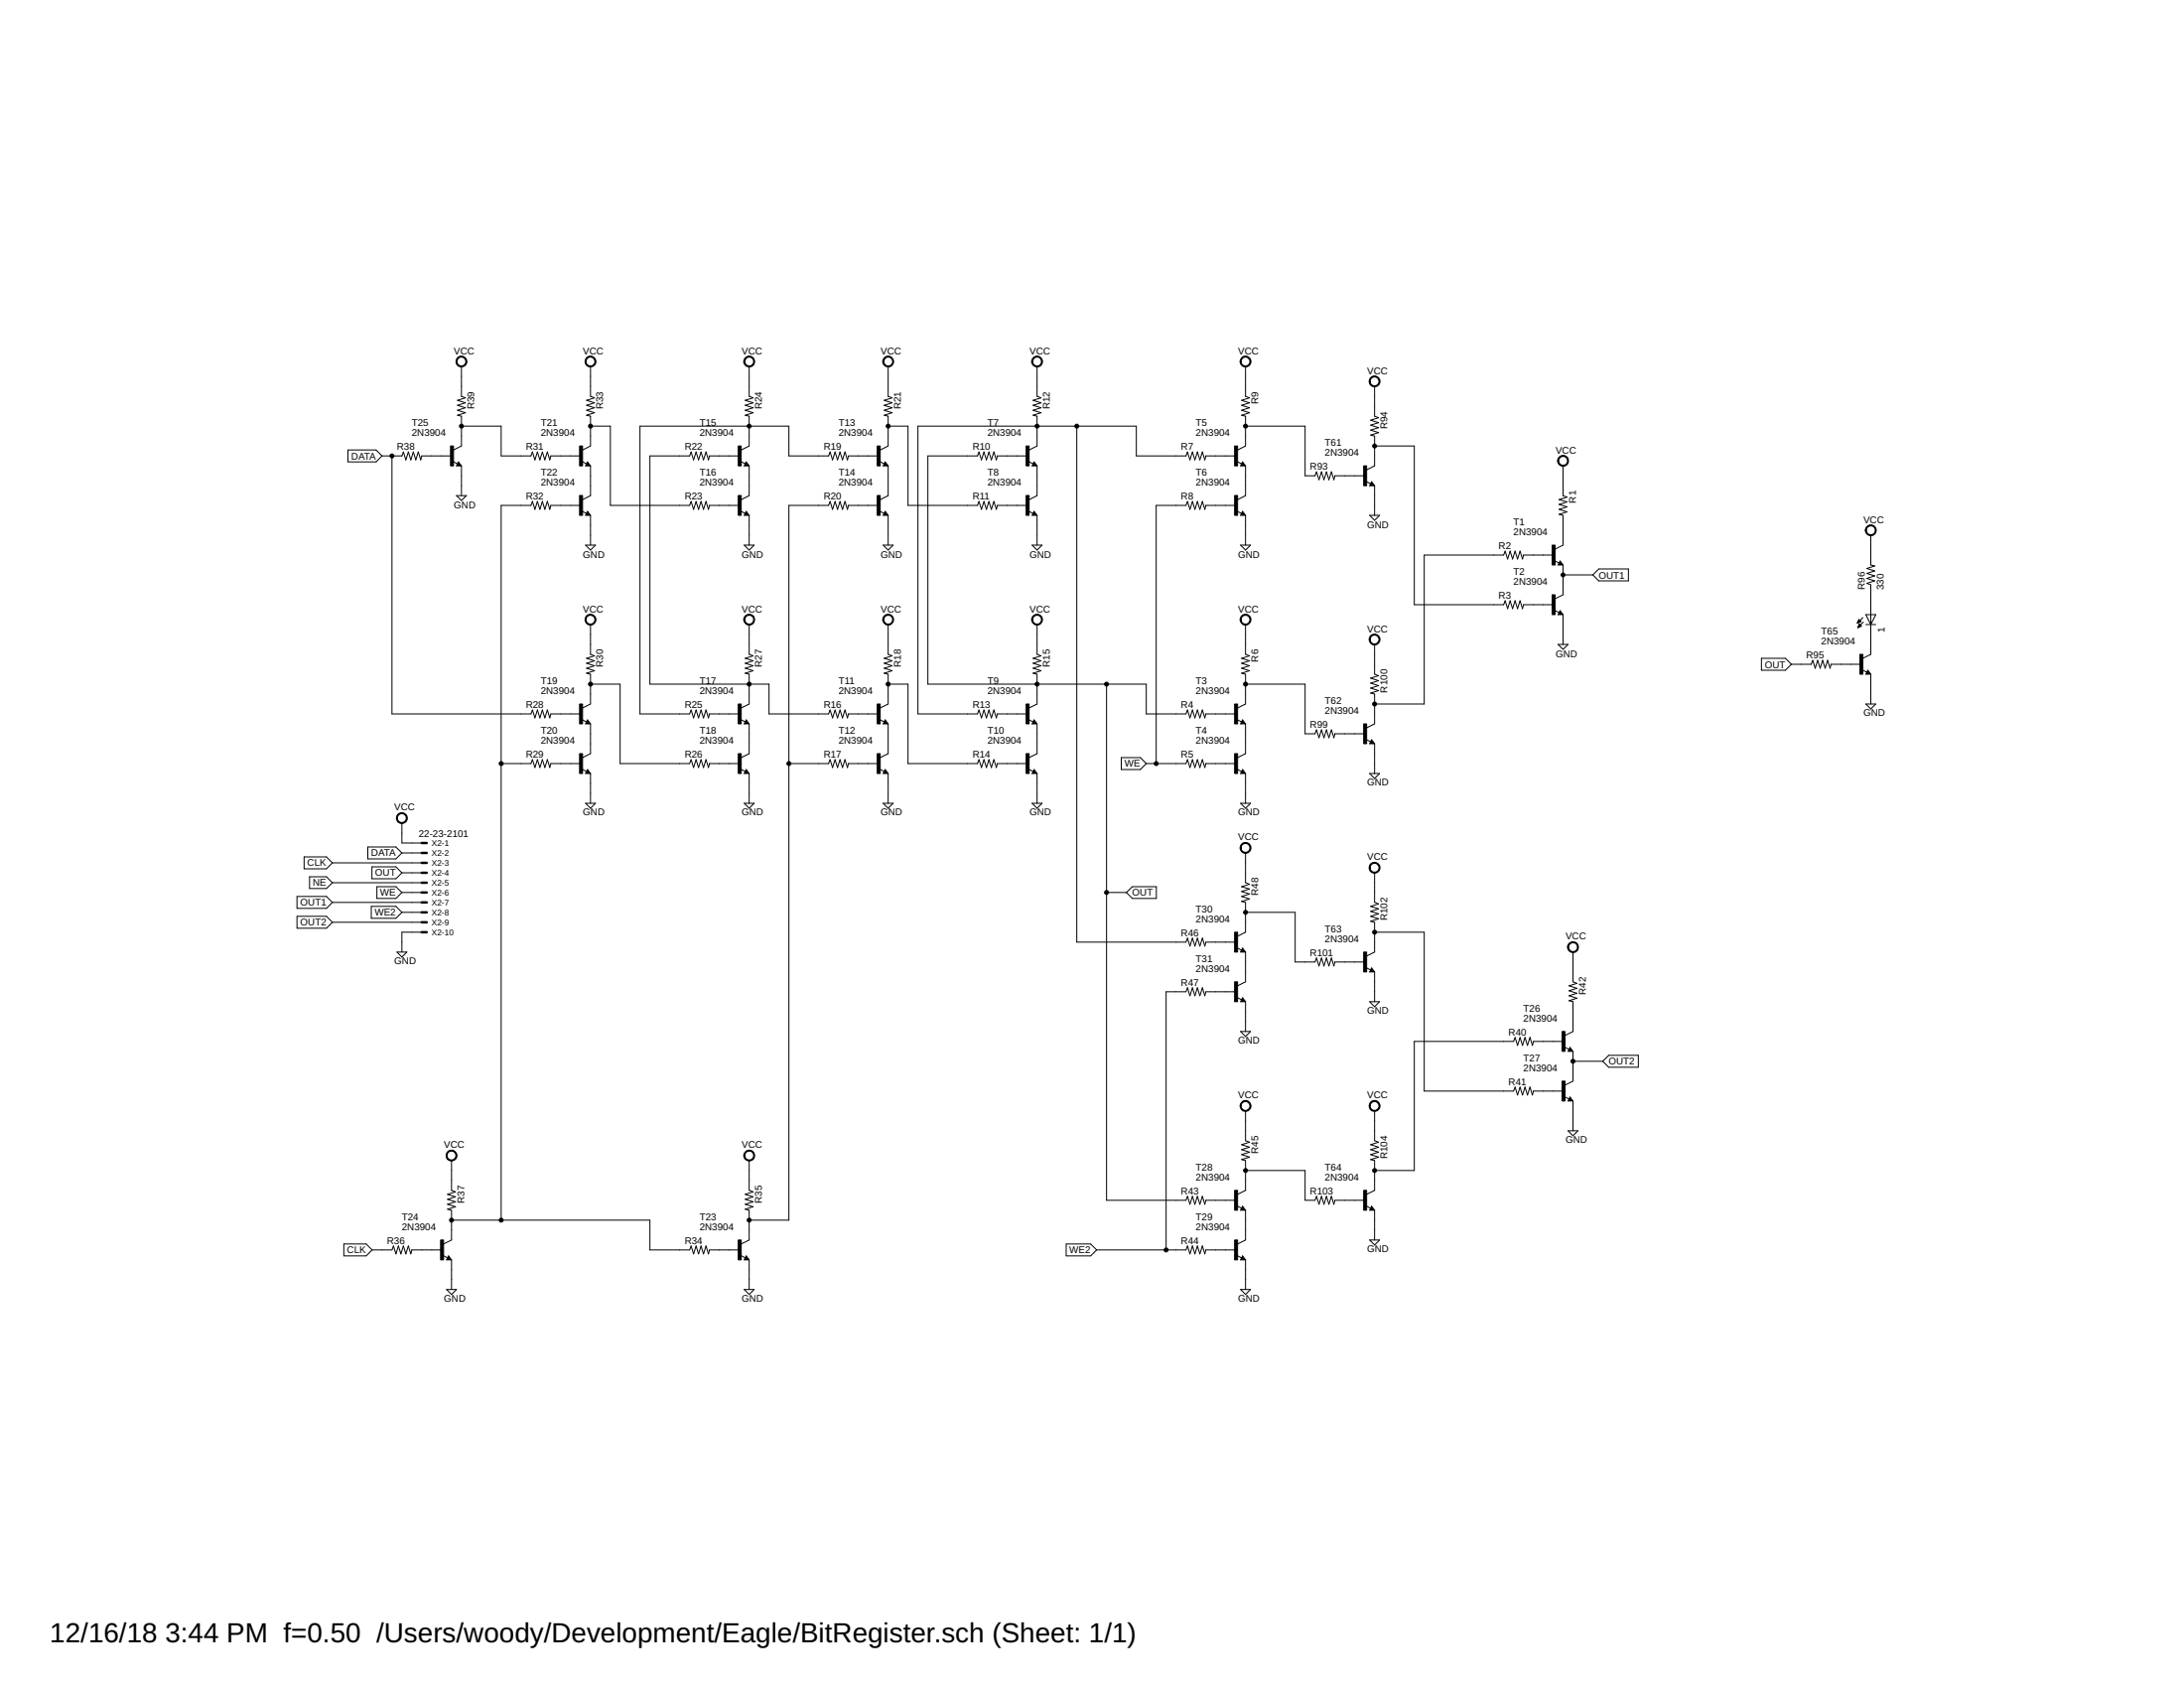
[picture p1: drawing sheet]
<svg xmlns="http://www.w3.org/2000/svg" width="279mm" height="216mm" viewBox="0 0 279 216" stroke-linecap="round" stroke-linejoin="round" font-family="sans-serif">
<g fill="none" stroke="#000" stroke-width=".13">
<path d="M44.5 57.6h3.6l.8 .7-.8 .8h-3.6zM48.9 58.3h2.5l.2-.5 .3 1 .3-1 .4 1 .3-1 .3 1 .3-1 .3 1 .2-.5h3.8M50.1 58.3v33h17.8l.2-.5 .3 1 .3-1 .4 1 .3-1 .3 1 .3-1 .3 1 .2-.5h3.8M57.9 59l.6 .3M58.7 59.1l.3 .5h-.6zM58.7 59.3v.2h-.2l.2-.3 .2 .3h-.4M59 54.5h5.1v3.8h3.8l.2-.5 .3 1 .3-1 .4 1 .3-1 .3 1 .3-1 .3 1 .2-.5h3.8M59 46.9v3.8l.5 .2-1 .3 1 .3-1 .3 1 .4-1 .3 1 .3-1 .3 .5 .1v3.8l-1 .6M59 59.6v3.8M74.4 59l.6 .3M75.2 59.1l.3 .5h-.6zM75.2 59.3v.2h-.2l.2-.3 .2 .3h-.4"/>
<path d="M75.5 54.5h2.6v10.1h10.1l.2-.5 .3 1.1 .3-1.1 .4 1.1 .3-1.1 .3 1.1 .3-1.1 .3 1.1 .2-.6h3.8M75.5 46.9v3.8l.6 .2-1.1 .3 1.1 .3-1.1 .3 1.1 .4-1.1 .3 1.1 .3-1.1 .3 .5 .1v3.8l-1 .6M75.5 59.6v3.8l-1 .5M94.6 58.3h-3.8l-.2 .5-.3-1-.3 1-.3-1-.3 1-.4-1-.3 1-.3-1-.2 .5h-5.1v29.2h15.3v3.8h7.6l.2-.5 .3 1 .3-1 .3 1 .4-1 .3 1 .3-1 .3 1 .1-.5h3.9M94.7 59l.7 .3M95.5 59.1l.3 .5h-.6zM95.5 59.3v.2h-.2l.2-.3 .2 .3h-.4M95.8 46.9v3.8l.6 .2-1.1 .3 1.1 .3-1.1 .3 1.1 .4-1.1 .3 1.1 .3-1.1 .3 .5 .1v3.8l-1 .6M95.8 59.6v3.8l-1 .5M112.4 58.3h-3.9l-.1 .5-.3-1-.3 1-.3-1-.4 1-.3-1-.3 1-.3-1-.2 .5h-5.1v-3.8h-19v36.8h6.3l.2-.5 .3 1 .3-1 .4 1 .3-1 .3 1 .3-1 .3 1 .2-.5h3.8M112.5 59l.6 .3M113.2 59.1l.4 .5h-.6z"/>
<path d="M113.2 59.3l.1 .2h-.2l.1-.3 .3 .3h-.4M113.6 54.5h2.6v10.1h8.9l.1-.5 .4 1.1 .3-1.1 .3 1.1 .3-1.1 .3 1.1 .3-1.1 .4 1.1 .1-.6h3.8M113.6 46.9v3.8l.5 .2-1 .3 1 .3-1 .3 1 .4-1 .3 1 .3-1 .3 .5 .1v3.8l-1 .6M113.6 59.6v3.8l-1 .5M131.4 58.3h-3.8l-.1 .5-.4-1-.3 1-.3-1-.3 1-.3-1-.3 1-.4-1-.1 .5h-6.4v29.2h27.9v3.8h5.1l.2-.5 .3 1 .3-1 .4 1 .3-1 .3 1 .3-1 .3 1 .2-.5h3.8M131.6 59l.6 .3M132.3 59.1l.4 .5h-.7zM132.3 59.3l.1 .2h-.2l.1-.3 .2 .3h-.3M132.7 46.9v3.8l.5 .2-1 .3 1 .3-1 .3 1 .4-1 .3 1 .3-1 .3 .5 .1v3.8l-1 .6M132.7 59.6v3.8l-1 .5M137.8 54.5v66h13.9l.2-.5 .3 1 .3-1 .4 1 .3-1 .3 1 .3-1 .3 1 .2-.5h3.8M158.1 58.3h-3.8l-.2 .5-.3-1-.3 1-.3-1-.3 1-.4-1-.3 1-.3-1-.2 .5h-6.3v-3.8h-28v36.8h7.7l.1-.5 .4 1 .3-1 .3 1 .3-1 .3 1 .3-1 .4 1 .1-.5h3.8"/>
<path d="M158.2 59l.6 .3M159 59.1l.3 .5h-.6zM159 59.3v.2h-.2l.2-.3 .2 .3h-.4M159.3 46.9v3.8l.6 .2-1.1 .3 1.1 .3-1.1 .3 1.1 .4-1.1 .3 1.1 .3-1.1 .3 .5 .1v3.8l-1 .6M159.3 59.6v3.8l-1 .5M159.3 54.5h7.7v6.4h1.2l.2-.6 .3 1.1 .4-1.1 .3 1.1 .3-1.1 .3 1.1 .3-1.1 .3 1.1 .2-.5h3.8M175.9 57h5v20.3h11.5l.2-.5 .3 1.1 .3-1.1 .3 1.1 .3-1.1 .3 1.1 .4-1.1 .3 1.1 .1-.6h3.8M175.9 49.4v3.8l.5 .2-1.1 .3 1.1 .4-1.1 .3 1.1 .3-1.1 .3 1.1 .3-1.1 .3 .6 .2v3.8l-1.1 .5M200 59.6v3.8l.5 .2-1 .3 1 .3-1 .3 1 .3-1 .4 1 .3-1 .3 .5 .1v3.8l-1.1 .5M58.4 63.4h1.3l-.7 .6zM74.3 64.6h-3.8l-.2 .6-.3-1.1-.3 1.1-.3-1.1-.3 1.1-.4-1.1-.3 1.1-.3-1.1-.2 .5h-3.8v91.5M74.4 65.4l.6 .3"/>
<path d="M74.9 69.7h1.3l-.7 .7zM75.2 65.4l.3 .5h-.6zM75.2 65.7v.1h-.2l.2-.3 .2 .3h-.4M75.5 79.9v3.8l.6 .2-1.1 .3 1.1 .3-1.1 .3 1.1 .4-1.1 .3 1.1 .3-1.1 .3 .5 .1v3.8l-1 .6M75.5 65.9v3.8M94.7 65.4l.7 .3M95.2 69.7h1.3l-.7 .7zM95.5 65.4l.3 .5h-.6zM95.5 65.7v.1h-.2l.2-.3 .2 .3h-.4M95.8 65.9v3.8M95.8 79.9v3.8l.6 .2-1.1 .3 1.1 .3-1.1 .3 1.1 .4-1.1 .3 1.1 .3-1.1 .3 .5 .1v3.8l-1 .6M112.4 64.6h-3.9l-.1 .6-.3-1.1-.3 1.1-.3-1.1-.4 1.1-.3-1.1-.3 1.1-.3-1.1-.2 .5h-5.1v91.5h-5.1"/>
<path d="M112.5 65.4l.6 .3M113 69.7h1.3l-.7 .7zM113.2 65.4l.4 .5h-.6zM113.2 65.7l.1 .1h-.2l.1-.3 .3 .3h-.4M113.6 79.9v3.8l.5 .2-1 .3 1 .3-1 .3 1 .4-1 .3 1 .3-1 .3 .5 .1v3.8l-1 .6M113.6 65.9v3.8M131.6 65.4l.6 .3M132 69.7h1.3l-.6 .7zM132.3 65.4l.4 .5h-.7zM132.3 65.7l.1 .1h-.2l.1-.3 .2 .3h-.3M132.7 79.9v3.8l.5 .2-1 .3 1 .3-1 .3 1 .4-1 .3 1 .3-1 .3 .5 .1v3.8l-1 .6M132.7 65.9v3.8"/>
<path d="M158.1 64.6h-3.8l-.2 .6-.3-1.1-.3 1.1-.3-1.1-.3 1.1-.4-1.1-.3 1.1-.3-1.1-.2 .5h-3.8v33.1M158.2 65.4l.6 .3M158.7 69.7h1.3l-.7 .7zM159 65.4l.3 .5h-.6zM159 65.7v.1h-.2l.2-.3 .2 .3h-.4M159.3 79.9v3.8l.6 .2-1.1 .3 1.1 .3-1.1 .3 1.1 .4-1.1 .3 1.1 .3-1.1 .3 .5 .1v3.8l-1 .6M159.3 65.9v3.8M174.7 61.6l.6 .3M175.2 65.9h1.3l-.6 .6zM175.5 61.6l.4 .5h-.7zM175.5 61.9v.1h-.2l.2-.3 .2 .4h-.4M175.9 62.1v3.8"/>
<path d="M198.7 71h-3.8l-.1 .5-.3-1-.4 1-.3-1-.3 1-.3-1-.3 1-.3-1-.2 .5h-10.2v19h-6.3M198.9 71.7l.6 .3M198.9 78.1l.6 .3M199.6 71.8l.4 .5h-.7zM199.6 72v.1h-.1l.1-.2 .2 .3h-.3M199.6 78.1l.4 .5h-.7zM199.6 78.4v.1h-.1l.1-.3 .2 .3h-.3M200 72.3v3.8l-1.1 .5M200 78.6v3.8M200 73.5h3.8M204.5 72.8h3.8v1.5h-3.8l-.7-.8zM237.6 79.7h.1"/>
<path d="M237.6 79.6h.1M237.7 79.6h.1M237.7 79.5h.3M237.7 79.5h.4M237.7 79.4h.3M237.8 79.4h.1M237.8 79.3h.1M237.8 80h.2M237.8 79.9h.2M237.8 79.9h.1M237.9 79.8l.2 .3-.4 .2zM238.1 79.5l-.3-.3-.2 .5"/>
<path d="M238.1 79.5l-.5 .2M238.3 79l-.7 .7M238.4 79.6l-.7 .7M238.7 78.6h1.3l-.7 1.3zM238.7 79.9h1.3M239.3 68.5v3.8l.5 .1-1 .3 1 .3-1 .3 1 .4-1 .3 1 .3-1 .3 .5 .2v8.9l-1 .5M64.1 97.7h3.8l.2-.5 .3 1 .3-1 .4 1 .3-1 .3 1 .3-1 .3 1 .2-.5h3.8M74.4 92l.6 .3M74.4 98.4l.6 .3M75.2 92.1l.3 .5h-.6zM75.2 92.3v.2h-.2l.2-.3 .2 .3h-.4M75.2 98.4l.3 .5h-.6z"/>
<path d="M75.2 98.7v.1h-.2l.2-.2 .2 .3h-.4M75.5 87.5h3.8v10.2h8.9l.2-.5 .3 1 .3-1 .4 1 .3-1 .3 1 .3-1 .3 1 .2-.5h3.8M75.5 92.6v3.8l-1 .5M75.5 98.9v3.8M94.7 92l.7 .3M94.7 98.4l.7 .3M95.5 92.1l.3 .5h-.6zM95.5 92.3v.2h-.2l.2-.3 .2 .3h-.4M95.5 98.4l.3 .5h-.6zM95.5 98.7v.1h-.2l.2-.2 .2 .3h-.4M95.8 92.6v3.8l-1 .5M95.8 98.9v3.8"/>
<path d="M100.9 97.7h5.1l.2-.5 .3 1 .3-1 .3 1 .4-1 .3 1 .3-1 .3 1 .1-.5h3.9M112.5 92l.6 .3M112.5 98.4l.6 .3M113.2 92.1l.4 .5h-.6zM113.2 92.3l.1 .2h-.2l.1-.3 .3 .3h-.4M113.2 98.4l.4 .5h-.6zM113.2 98.7l.1 .1h-.2l.1-.2 .3 .3h-.4M113.6 87.5h2.6v10.2h8.9l.1-.5 .4 1 .3-1 .3 1 .3-1 .3 1 .3-1 .4 1 .1-.5h3.8M113.6 92.6v3.8l-1 .5M113.6 98.9v3.8M131.6 92l.6 .3M131.6 98.4l.6 .3"/>
<path d="M132.3 92.1l.4 .5h-.7zM132.3 92.3l.1 .2h-.2l.1-.3 .2 .3h-.3M132.3 98.4l.4 .5h-.7zM132.3 98.7l.1 .1h-.2l.1-.2 .2 .3h-.3M132.7 92.6v3.8l-1 .5M132.7 98.9v3.8M141.6 87.5v66h10.1l.2-.5 .3 1 .3-1 .4 1 .3-1 .3 1 .3-1 .3 1 .2-.5h3.8M143.4 96.9h2.5l.7 .8-.7 .7h-2.5zM146.6 97.7h5.1l.2-.5 .3 1 .3-1 .4 1 .3-1 .3 1 .3-1 .3 1 .2-.5h3.8M158.2 92l.6 .3M158.2 98.4l.6 .3M159 92.1l.3 .5h-.6z"/>
<path d="M159 92.3v.2h-.2l.2-.3 .2 .3h-.4M159 98.4l.3 .5h-.6zM159 98.7v.1h-.2l.2-.2 .2 .3h-.4M159.3 92.6v3.8l-1 .5M159.3 98.9v3.8M159.3 87.5h7.7v6.4h1.2l.2-.6 .3 1.1 .4-1.1 .3 1.1 .3-1.1 .3 1.1 .3-1.1 .3 1.1 .2-.5h3.8M174.7 94.6l.6 .3M175.2 98.9h1.3l-.6 .7zM175.5 94.9v.1h-.2l.2-.3 .2 .4h-.4M175.5 94.6l.4 .5h-.7zM175.9 82.4v3.8l.5 .2-1.1 .3 1.1 .4-1.1 .3 1.1 .3-1.1 .3 1.1 .3-1.1 .3 .6 .2v3.8l-1.1 .5M175.9 95.1v3.8"/>
<path d="M199.3 82.4h1.3l-.6 .7zM225.3 84.2h3.1l.8 .8-.8 .7h-3.1zM229.2 85h2.5l.2-.5 .3 1 .3-1 .4 1 .3-1 .3 1 .3-1 .3 1 .2-.5h3.8M237.7 80.3h.1M237.7 80.2h.1M237.7 80.2h.2M237.7 80.1h.3M237.8 80.1h.3M237.8 80h.3M238.2 85.7l.6 .3M238.7 90h1.3l-.7 .7zM239 85.7l.3 .5h-.6z"/>
<path d="M239 86v.1h-.2l.2-.2 .2 .3h-.4M239.3 86.2v3.8M38 114.7h3.8l.7 .7-.7 .8h-3.8zM38 117.2h3.8l.7 .8-.7 .7h-3.8zM38.9 109.6h2.9l.7 .8-.7 .7h-2.9zM39.6 112.1h2.2l.7 .8-.7 .7h-2.2zM42.5 110.4h11.5M42.5 112.9h11.5M42.5 115.4h11.5M42.5 118h11.5M47.1 108.3h3.6l.7 .8-.7 .8h-3.6zM47.5 115.9h3.2l.7 .8-.7 .8h-3.2z"/>
<path d="M47.6 110.9h3.1l.7 .7-.7 .8h-3.1zM48.2 113.4h2.5l.7 .8-.7 .7h-2.5zM51.4 105.3v2.5h2.6M51.4 109.1h2.6M51.4 111.6h2.6M51.4 114.2h2.6M51.4 116.7h2.6M54 119.2h-2.6v2.6M74.9 102.7h1.3l-.7 .7zM95.2 102.7h1.3l-.7 .7zM113 102.7h1.3l-.7 .7zM132 102.7h1.3l-.6 .7z"/>
<path d="M141.6 114.2h2.5M144.1 114.2l.8-.8h3v1.5h-3zM158.7 102.7h1.3l-.7 .7zM159.3 109.1v3.8l.6 .2-1.1 .3 1.1 .3-1.1 .3 1.1 .3-1.1 .4 1.1 .3-1.1 .3 .5 .1v3.8l-1 .5M159.3 116.7h6.4v6.3h2.5l.2-.5 .3 1 .4-1 .3 1 .3-1 .3 1 .3-1 .3 1 .2-.5h3.8M175.9 119.2h6.3v20.4h11.4l.2-.6 .3 1.1 .4-1.1 .3 1.1 .3-1.1 .3 1.1 .3-1.1 .3 1.1 .2-.5h3.8M175.9 111.6v3.8l.5 .2-1.1 .3 1.1 .3-1.1 .4 1.1 .3-1.1 .3 1.1 .3-1.1 .3 .6 .2v3.8l-1.1 .5M50.8 121.8h1.2l-.6 .6zM158.1 126.9h-3.8l-.2 .5-.3-1.1-.3 1.1-.3-1.1-.3 1.1-.4-1.1-.3 1.1-.3-1.1-.2 .6h-2.5v33M158.2 121.2l.6 .3M158.2 127.6l.6 .3M158.7 131.9h1.3l-.7 .7z"/>
<path d="M159 121.3l.3 .5h-.6zM159 121.5v.1h-.2l.2-.2 .2 .3h-.4M159 127.6l.3 .5h-.6zM159 127.9v.1h-.2l.2-.3 .2 .4h-.4M159.3 121.8v3.8l-1 .5M159.3 128.1v3.8M174.7 123.8l.6 .3M175.2 128.1h1.3l-.6 .7zM175.5 123.8l.4 .5h-.7zM175.5 124.1v.1h-.2l.2-.3 .2 .3h-.4M175.9 124.3v3.8M200 133.2h-3.8l-.2 .5-.3-1-.3 1-.3-1-.3 1-.3-1-.4 1-.3-1-.2 .5h-12.7v16.5h-5"/>
<path d="M200.1 133.9l.6 .3M200.9 134l.3 .5h-.6zM200.9 134.2v.1h-.2l.2-.2 .2 .3h-.4M201.2 121.8v3.8l.5 .2-1 .3 1 .3-1 .3 1 .3-1 .4 1 .3-1 .3 .5 .1v3.8l-1 .5M201.2 134.5v3.8l-1 .5M201.2 135.7h3.8M205.8 135h3.8v1.5h-3.8l-.8-.8zM44 159.1h2.8l.8 .8-.8 .7h-2.8zM47.6 159.9h2.5l.2-.5 .4 1 .3-1 .3 1 .3-1 .3 1 .3-1 .4 1 .1-.5h3.8M57.8 156.1h25.3v3.8h5.1l.2-.5 .3 1 .3-1 .4 1 .3-1 .3 1 .3-1 .3 1 .2-.5h3.8M57.8 148.4v3.9l.5 .1-1 .4 1 .3-1 .3 1 .3-1 .3 1 .3-1 .4 .5 .1v3.8l-1.1 .5M95.8 148.4v3.9l.6 .1-1.1 .4 1.1 .3-1.1 .3 1.1 .3-1.1 .3 1.1 .3-1.1 .4 .5 .1v3.8l-1 .5"/>
<path d="M136.4 159.1h3.1l.8 .8-.8 .7h-3.1zM140.3 159.9h11.4l.2-.5 .3 1 .3-1 .4 1 .3-1 .3 1 .3-1 .3 1 .2-.5h3.8M158.2 154.2l.6 .3M159 154.3l.3 .5h-.6zM159 154.5v.2h-.2l.2-.3 .2 .3h-.4M159.3 142.1v3.8l.6 .2-1.1 .3 1.1 .3-1.1 .3 1.1 .4-1.1 .3 1.1 .3-1.1 .3 .5 .1v3.9l-1 .5M159.3 154.8v3.8l-1 .5M159.3 149.7h7.7v3.8h1.2l.2-.5 .3 1 .4-1 .3 1 .3-1 .3 1 .3-1 .3 1 .2-.5h3.8M174.7 154.2l.6 .3M175.2 158.6h1.3l-.6 .6zM175.5 154.3l.4 .5h-.7zM175.5 154.5v.2h-.2l.2-.3 .2 .3h-.4"/>
<path d="M175.9 142.1v3.8l.5 .2-1.1 .3 1.1 .3-1.1 .3 1.1 .4-1.1 .3 1.1 .3-1.1 .3 .6 .1v3.9l-1.1 .5M175.9 154.8v3.8M200.1 140.3l.6 .3M200.6 144.6h1.3l-.7 .7zM200.9 140.3l.3 .5h-.6zM200.9 140.6v.1h-.2l.2-.3 .2 .4h-.4M201.2 140.8v3.8M56.6 160.6l.7 .3M57.1 164.9h1.3l-.6 .7zM57.4 160.6l.4 .5h-.7zM57.4 160.9v.1h-.1l.1-.2 .2 .3h-.3M57.8 161.1v3.8"/>
<path d="M94.7 160.6l.7 .3M95.2 164.9h1.3l-.7 .7zM95.5 160.6l.3 .5h-.6zM95.5 160.9v.1h-.2l.2-.2 .2 .3h-.4M95.8 161.1v3.8M158.2 160.6l.6 .3M158.7 164.9h1.3l-.7 .7zM159 160.6l.3 .5h-.6zM159 160.9v.1h-.2l.2-.2 .2 .3h-.4M159.3 161.1v3.8"/>
</g>
<g fill="#000" stroke="#000" stroke-width=".13">
<path d="M57.6 57h.4v2.6h-.4zM74.1 57h.4v2.6h-.4zM94.4 57h.4v2.6h-.4zM112.2 57h.4v2.6h-.4zM131.3 57h.4v2.6h-.4zM157.9 57h.4v2.6h-.4zM174.5 59.6h.3v2.5h-.3zM74.1 63.4h.4v2.5h-.4zM94.4 63.4h.4v2.5h-.4zM112.2 63.4h.4v2.5h-.4zM131.3 63.4h.4v2.5h-.4zM157.9 63.4h.4v2.5h-.4z"/>
<path d="M198.6 69.7h.3v2.6h-.3zM198.6 76.1h.3v2.5h-.3zM74.1 90h.4v2.6h-.4zM74.1 96.4h.4v2.5h-.4zM94.4 90h.4v2.6h-.4zM94.4 96.4h.4v2.5h-.4zM112.2 90h.4v2.6h-.4zM112.2 96.4h.4v2.5h-.4zM131.3 90h.4v2.6h-.4zM131.3 96.4h.4v2.5h-.4zM157.9 90h.4v2.6h-.4zM157.9 96.4h.4v2.5h-.4z"/>
<path d="M174.5 92.6h.3v2.5h-.3zM237.9 83.7h.4v2.5h-.4zM157.9 119.2h.4v2.6h-.4zM157.9 125.6h.4v2.5h-.4zM174.5 121.8h.3v2.5h-.3zM199.8 131.9h.4v2.6h-.4zM199.8 138.3h.4v2.5h-.4zM56.4 158.6h.3v2.5h-.3zM94.4 158.6h.4v2.5h-.4zM157.9 152.3h.4v2.5h-.4zM157.9 158.6h.4v2.5h-.4zM174.5 152.3h.3v2.5h-.3z"/>
</g>
<g fill="#000" stroke="#000" stroke-width=".13">
<path d="M58.5 45.8a.7 .7 0 0 1 1.1 0 .7 .7 0 0 1-.3 1.1 .7 .7 0 0 1-1-.7h.2a.57 .57 0 0 1 .8-.4 .57 .57 0 0 1 .1 .9 .57 .57 0 0 1-.9-.3v-.2h-.2z" fill-rule="evenodd"/>
<path d="M75 45.8a.7 .7 0 0 1 1.1 0 .7 .7 0 0 1-.3 1.1 .7 .7 0 0 1-1-.7h.2a.57 .57 0 0 1 .8-.4 .57 .57 0 0 1 .1 .9 .57 .57 0 0 1-.9-.3v-.2h-.2z" fill-rule="evenodd"/>
<path d="M95.3 45.8a.7 .7 0 0 1 1.1 .1 .7 .7 0 0 1-.4 1 .7 .7 0 0 1-.9-.7h.2a.57 .57 0 0 1 .7-.5 .57 .57 0 0 1 .3 .9 .57 .57 0 0 1-1-.2v-.2h-.2z" fill-rule="evenodd"/>
<path d="M113.1 45.8a.7 .7 0 0 1 1.1 .1 .7 .7 0 0 1-.4 1 .7 .7 0 0 1-.9-.7h.2a.57 .57 0 0 1 .7-.5 .57 .57 0 0 1 .2 .9 .57 .57 0 0 1-.9-.2v-.2h-.2z" fill-rule="evenodd"/>
<path d="M132.1 45.8a.7 .7 0 0 1 1.2 .1 .7 .7 0 0 1-.4 1 .7 .7 0 0 1-.9-.7h.1a.56 .56 0 0 1 .8-.5 .56 .56 0 0 1 .2 .9 .56 .56 0 0 1-1-.2v-.2h-.1z" fill-rule="evenodd"/>
<path d="M158.8 45.8a.7 .7 0 0 1 1.1 .1 .7 .7 0 0 1-.4 1 .7 .7 0 0 1-.9-.7h.2a.57 .57 0 0 1 .8-.4 .57 .57 0 0 1 .1 .9 .57 .57 0 0 1-.9-.3v-.2h-.2z" fill-rule="evenodd"/>
<path d="M175.3 48.3a.7 .7 0 0 1 1.1 .1 .7 .7 0 0 1-.3 1 .7 .7 0 0 1-.9-.6h.1a.57 .57 0 0 1 .8-.5 .57 .57 0 0 1 .1 1 .57 .57 0 0 1-.9-.3v-.2h-.1z" fill-rule="evenodd"/>
<path d="M199.4 58.5a.7 .7 0 0 1 1.1 .1 .7 .7 0 0 1-.3 1 .7 .7 0 0 1-.9-.7h.1a.58 .58 0 0 1 .8-.5 .58 .58 0 0 1 .2 .9 .58 .58 0 0 1-1-.2v-.2h-.1z" fill-rule="evenodd"/>
<path d="M75 78.8a.7 .7 0 0 1 1.1 0 .7 .7 0 0 1-.3 1.1 .7 .7 0 0 1-1-.7h.2a.57 .57 0 0 1 .8-.4 .57 .57 0 0 1 .1 .9 .57 .57 0 0 1-.9-.3v-.2h-.2z" fill-rule="evenodd"/>
<path d="M95.3 78.8a.7 .7 0 0 1 1.1 .1 .7 .7 0 0 1-.4 1 .7 .7 0 0 1-.9-.7h.2a.57 .57 0 0 1 .7-.5 .57 .57 0 0 1 .3 .9 .57 .57 0 0 1-1-.2v-.2h-.2z" fill-rule="evenodd"/>
<path d="M113.1 78.8a.7 .7 0 0 1 1.1 .1 .7 .7 0 0 1-.4 1 .7 .7 0 0 1-.9-.7h.2a.57 .57 0 0 1 .7-.5 .57 .57 0 0 1 .2 .9 .57 .57 0 0 1-.9-.2v-.2h-.2z" fill-rule="evenodd"/>
<path d="M132.1 78.8a.7 .7 0 0 1 1.2 .1 .7 .7 0 0 1-.4 1 .7 .7 0 0 1-.9-.7h.1a.56 .56 0 0 1 .8-.5 .56 .56 0 0 1 .2 .9 .56 .56 0 0 1-1-.2v-.2h-.1z" fill-rule="evenodd"/>
<path d="M158.8 78.8a.7 .7 0 0 1 1.1 .1 .7 .7 0 0 1-.4 1 .7 .7 0 0 1-.9-.7h.2a.57 .57 0 0 1 .8-.4 .57 .57 0 0 1 .1 .9 .57 .57 0 0 1-.9-.3v-.2h-.2z" fill-rule="evenodd"/>
<path d="M238.8 67.4a.7 .7 0 0 1 1.1 .1 .7 .7 0 0 1-.4 1 .7 .7 0 0 1-.9-.7h.2a.58 .58 0 0 1 .8-.5 .58 .58 0 0 1 .1 .9 .58 .58 0 0 1-.9-.2v-.2h-.2z" fill-rule="evenodd"/>
<path d="M175.3 81.3a.7 .7 0 0 1 1.1 .1 .7 .7 0 0 1-.3 1 .7 .7 0 0 1-.9-.6h.1a.57 .57 0 0 1 .8-.5 .57 .57 0 0 1 .1 1 .57 .57 0 0 1-.9-.3v-.2h-.1z" fill-rule="evenodd"/>
<path d="M50.9 104.2a.7 .7 0 0 1 1.1 0 .7 .7 0 0 1-.4 1.1 .7 .7 0 0 1-.9-.7h.1a.58 .58 0 0 1 .9-.4 .58 .58 0 0 1 .1 .9 .58 .58 0 0 1-.9-.3l-.1-.2h-.1z" fill-rule="evenodd"/>
<path d="M158.8 108a.7 .7 0 0 1 1.1 .1 .7 .7 0 0 1-.4 1 .7 .7 0 0 1-.9-.6h.2a.58 .58 0 0 1 .8-.5 .58 .58 0 0 1 .1 .9 .58 .58 0 0 1-.9-.3v-.1h-.2z" fill-rule="evenodd"/>
<path d="M175.3 110.5a.7 .7 0 0 1 1.1 .1 .7 .7 0 0 1-.3 1 .7 .7 0 0 1-.9-.6h.1a.58 .58 0 0 1 .8-.5 .58 .58 0 0 1 .1 1 .58 .58 0 0 1-.9-.3v-.2h-.1z" fill-rule="evenodd"/>
<path d="M200.7 120.7a.7 .7 0 0 1 1.1 .1 .7 .7 0 0 1-.4 1 .7 .7 0 0 1-.9-.7h.2a.58 .58 0 0 1 .8-.5 .58 .58 0 0 1 .1 .9 .58 .58 0 0 1-.9-.2v-.2h-.2z" fill-rule="evenodd"/>
<path d="M57.2 147.4a.7 .7 0 0 1 1.1 0 .7 .7 0 0 1-.3 1.1 .7 .7 0 0 1-.9-.7h.1a.57 .57 0 0 1 .8-.5 .57 .57 0 0 1 .1 1 .57 .57 0 0 1-.9-.3v-.2h-.1z" fill-rule="evenodd"/>
<path d="M95.3 147.4a.7 .7 0 0 1 1.1 0 .7 .7 0 0 1-.4 1.1 .7 .7 0 0 1-.9-.7h.2a.57 .57 0 0 1 .7-.6 .57 .57 0 0 1 .3 1 .57 .57 0 0 1-1-.2v-.2h-.2z" fill-rule="evenodd"/>
<path d="M158.8 141a.7 .7 0 0 1 1.1 .1 .7 .7 0 0 1-.4 1 .7 .7 0 0 1-.9-.6h.2a.57 .57 0 0 1 .8-.5 .57 .57 0 0 1 .1 .9 .57 .57 0 0 1-.9-.3v-.1h-.2z" fill-rule="evenodd"/>
<path d="M175.3 141a.7 .7 0 0 1 1.1 0 .7 .7 0 0 1-.3 1.1 .7 .7 0 0 1-.9-.6h.1a.57 .57 0 0 1 .8-.5 .57 .57 0 0 1 .1 .9 .57 .57 0 0 1-.9-.3v-.1h-.1z" fill-rule="evenodd"/>
<circle cx="50.1" cy="58.3" r=".25"/>
<circle cx="59" cy="54.5" r=".25"/>
<circle cx="75.5" cy="54.5" r=".25"/>
<circle cx="95.8" cy="54.5" r=".25"/>
<circle cx="113.6" cy="54.5" r=".25"/>
<circle cx="132.7" cy="54.5" r=".25"/>
<circle cx="137.8" cy="54.5" r=".25"/>
<circle cx="159.3" cy="54.5" r=".25"/>
<circle cx="175.9" cy="57" r=".25"/>
<circle cx="200" cy="73.5" r=".25"/>
<circle cx="64.1" cy="97.7" r=".25"/>
<circle cx="75.5" cy="87.5" r=".25"/>
<circle cx="95.8" cy="87.5" r=".25"/>
<circle cx="100.9" cy="97.7" r=".25"/>
<circle cx="113.6" cy="87.5" r=".25"/>
<circle cx="132.7" cy="87.5" r=".25"/>
<circle cx="141.6" cy="87.5" r=".25"/>
<circle cx="147.9" cy="97.7" r=".25"/>
<circle cx="159.3" cy="87.5" r=".25"/>
<circle cx="175.9" cy="90" r=".25"/>
<circle cx="141.6" cy="114.2" r=".25"/>
<circle cx="159.3" cy="116.7" r=".25"/>
<circle cx="175.9" cy="119.2" r=".25"/>
<circle cx="201.2" cy="135.7" r=".25"/>
<circle cx="57.8" cy="156.1" r=".25"/>
<circle cx="64.1" cy="156.1" r=".25"/>
<circle cx="95.8" cy="156.1" r=".25"/>
<circle cx="149.2" cy="159.9" r=".25"/>
<circle cx="159.3" cy="149.7" r=".25"/>
<circle cx="175.9" cy="149.7" r=".25"/>
</g>
<path d="M54 107.8h.6M54 109.1h.6M54 110.4h.6M54 111.6h.6M54 112.9h.6M54 114.2h.6M54 115.4h.6M54 116.7h.6M54 118h.6M54 119.2h.6" fill="none" stroke="#000" stroke-width=".32"/>
<g font-size="3.5">
<text x="6.4" y="210">12/16/18</text>
<text x="21.1" y="210">3:44 PM f=0.50 /Users/woody/Development/Eagle/BitRegister.sch (Sheet: 1/1)</text>
</g>
<g font-size="1.2">
<text x="58.1" y="45.3">VCC</text>
<text x="74.6" y="45.3">VCC</text>
<text x="94.9" y="45.3">VCC</text>
<text x="112.7" y="45.3">VCC</text>
<text x="131.7" y="45.3">VCC</text>
<text x="158.4" y="45.3">VCC</text>
<text x="174.9" y="47.8">VCC</text>
<text x="60.7" y="52.3" transform="rotate(-90 60.7 52.3)">R39</text>
<text x="77.2" y="52.3" transform="rotate(-90 77.2 52.3)">R33</text>
<text x="97.5" y="52.3" transform="rotate(-90 97.5 52.3)">R24</text>
<text x="115.3" y="52.3" transform="rotate(-90 115.3 52.3)">R21</text>
<text x="134.3" y="52.3" transform="rotate(-90 134.3 52.3)">R12</text>
<text x="161" y="51.6" transform="rotate(-90 161 51.6)">R9</text>
<text x="45" y="58.8">DATA</text>
<text x="50.8" y="57.6">R38</text>
<text x="52.7" y="55.8">2N3904</text>
<text x="52.7" y="54.5">T25</text>
<text x="67.3" y="57.6">R31</text>
<text x="69.2" y="55.8">2N3904</text>
<text x="69.2" y="54.5">T21</text>
<text x="87.6" y="57.6">R22</text>
<text x="89.5" y="55.8">2N3904</text>
<text x="89.5" y="54.5">T15</text>
<text x="105.4" y="57.6">R19</text>
<text x="107.3" y="55.8">2N3904</text>
<text x="107.3" y="54.5">T13</text>
<text x="124.4" y="57.6">R10</text>
<text x="126.3" y="55.8">2N3904</text>
<text x="126.3" y="54.5">T7</text>
<text x="151.1" y="57.6">R7</text>
<text x="153" y="55.8">2N3904</text>
<text x="153" y="54.5">T5</text>
<text x="169.5" y="58.3">2N3904</text>
<text x="169.5" y="57">T61</text>
<text x="177.5" y="54.9" transform="rotate(-90 177.5 54.9)">R94</text>
<text x="199" y="58">VCC</text>
<text x="58.1" y="65">GND</text>
<text x="67.3" y="63.9">R32</text>
<text x="69.2" y="62.1">2N3904</text>
<text x="69.2" y="60.8">T22</text>
<text x="87.6" y="63.9">R23</text>
<text x="89.5" y="62.1">2N3904</text>
<text x="89.5" y="60.8">T16</text>
<text x="105.4" y="63.9">R20</text>
<text x="107.3" y="62.1">2N3904</text>
<text x="107.3" y="60.8">T14</text>
<text x="124.4" y="63.9">R11</text>
<text x="126.3" y="62.1">2N3904</text>
<text x="126.3" y="60.8">T8</text>
<text x="151.1" y="63.9">R8</text>
<text x="153" y="62.1">2N3904</text>
<text x="153" y="60.8">T6</text>
<text x="167.6" y="60.1">R93</text>
<text x="201.6" y="64.3" transform="rotate(-90 201.6 64.3)">R1</text>
<text x="74.6" y="71.3">GND</text>
<text x="94.9" y="71.3">GND</text>
<text x="112.7" y="71.3">GND</text>
<text x="131.7" y="71.3">GND</text>
<text x="158.4" y="71.3">GND</text>
<text x="174.9" y="67.5">GND</text>
<text x="191.7" y="70.3">R2</text>
<text x="193.6" y="68.5">2N3904</text>
<text x="193.6" y="67.2">T1</text>
<text x="238.4" y="66.9">VCC</text>
<text x="191.7" y="76.6">R3</text>
<text x="193.6" y="74.8">2N3904</text>
<text x="193.6" y="73.5">T2</text>
<text x="204.5" y="74">OUT1</text>
<text x="238.6" y="75.4" transform="rotate(-90 238.6 75.4)">R96</text>
<text x="241" y="75.4" transform="rotate(-90 241 75.4)">330</text>
<text x="74.6" y="78.3">VCC</text>
<text x="94.9" y="78.3">VCC</text>
<text x="112.7" y="78.3">VCC</text>
<text x="131.7" y="78.3">VCC</text>
<text x="158.4" y="78.3">VCC</text>
<text x="174.9" y="80.8">VCC</text>
<text x="233" y="82.4">2N3904</text>
<text x="233" y="81.2">T65</text>
<text x="241.1" y="80.9" transform="rotate(-90 241.1 80.9)">1</text>
<text x="69.2" y="88.8">2N3904</text>
<text x="69.2" y="87.5">T19</text>
<text x="77.2" y="85.3" transform="rotate(-90 77.2 85.3)">R30</text>
<text x="89.5" y="88.8">2N3904</text>
<text x="89.5" y="87.5">T17</text>
<text x="97.5" y="85.3" transform="rotate(-90 97.5 85.3)">R27</text>
<text x="107.3" y="88.8">2N3904</text>
<text x="107.3" y="87.5">T11</text>
<text x="115.3" y="85.3" transform="rotate(-90 115.3 85.3)">R18</text>
<text x="126.3" y="88.8">2N3904</text>
<text x="126.3" y="87.5">T9</text>
<text x="134.3" y="85.3" transform="rotate(-90 134.3 85.3)">R15</text>
<text x="153" y="88.8">2N3904</text>
<text x="153" y="87.5">T3</text>
<text x="161" y="84.6" transform="rotate(-90 161 84.6)">R6</text>
<text x="177.5" y="88.6" transform="rotate(-90 177.5 88.6)">R100</text>
<text x="199" y="84">GND</text>
<text x="225.8" y="85.4">OUT</text>
<text x="231.1" y="84.2">R95</text>
<text x="67.3" y="90.6">R28</text>
<text x="69.2" y="95.1">2N3904</text>
<text x="69.2" y="93.9">T20</text>
<text x="87.6" y="90.6">R25</text>
<text x="89.5" y="95.1">2N3904</text>
<text x="89.5" y="93.9">T18</text>
<text x="105.4" y="90.6">R16</text>
<text x="107.3" y="95.1">2N3904</text>
<text x="107.3" y="93.9">T12</text>
<text x="124.4" y="90.6">R13</text>
<text x="126.3" y="95.1">2N3904</text>
<text x="126.3" y="93.9">T10</text>
<text x="151.1" y="90.6">R4</text>
<text x="153" y="95.1">2N3904</text>
<text x="153" y="93.9">T4</text>
<text x="167.6" y="93.1">R99</text>
<text x="169.5" y="91.3">2N3904</text>
<text x="169.5" y="90">T62</text>
<text x="238.4" y="91.6">GND</text>
<text x="67.3" y="96.9">R29</text>
<text x="87.6" y="96.9">R26</text>
<text x="105.4" y="96.9">R17</text>
<text x="124.4" y="96.9">R14</text>
<text x="143.9" y="98.1">WE</text>
<text x="151.1" y="96.9">R5</text>
<text x="174.9" y="100.5">GND</text>
<text x="50.5" y="103.7">VCC</text>
<text x="53.6" y="107.1">22-23-2101</text>
<text x="74.6" y="104.3">GND</text>
<text x="94.9" y="104.3">GND</text>
<text x="112.7" y="104.3">GND</text>
<text x="131.7" y="104.3">GND</text>
<text x="158.4" y="104.3">GND</text>
<text x="158.4" y="107.5">VCC</text>
<text x="39.3" y="110.8">CLK</text>
<text x="40" y="113.3">NE</text>
<text x="47.5" y="109.5">DATA</text>
<text x="48" y="112.1">OUT</text>
<text x="174.9" y="110">VCC</text>
<text x="38.4" y="115.9">OUT1</text>
<text x="38.4" y="118.4">OUT2</text>
<text x="47.9" y="117.1">WE2</text>
<text x="48.6" y="114.6">WE</text>
<text x="144.9" y="114.6">OUT</text>
<text x="151.1" y="119.8">R46</text>
<text x="153" y="118">2N3904</text>
<text x="153" y="116.7">T30</text>
<text x="161" y="114.5" transform="rotate(-90 161 114.5)">R48</text>
<text x="169.5" y="119.2">T63</text>
<text x="177.5" y="117.8" transform="rotate(-90 177.5 117.8)">R102</text>
<text x="50.5" y="123.4">GND</text>
<text x="153" y="124.3">2N3904</text>
<text x="153" y="123">T31</text>
<text x="167.6" y="122.3">R101</text>
<text x="169.5" y="120.5">2N3904</text>
<text x="200.3" y="120.2">VCC</text>
<text x="151.1" y="126.1">R47</text>
<text x="174.9" y="129.7">GND</text>
<text x="194.9" y="130.7">2N3904</text>
<text x="194.9" y="129.4">T26</text>
<text x="202.9" y="127.2" transform="rotate(-90 202.9 127.2)">R42</text>
<text x="158.4" y="133.5">GND</text>
<text x="193" y="132.5">R40</text>
<text x="194.9" y="137">2N3904</text>
<text x="194.9" y="135.7">T27</text>
<text x="205.8" y="136.2">OUT2</text>
<text x="158.4" y="140.5">VCC</text>
<text x="174.9" y="140.5">VCC</text>
<text x="193" y="138.8">R41</text>
<text x="56.8" y="146.9">VCC</text>
<text x="94.9" y="146.9">VCC</text>
<text x="153" y="149.7">T28</text>
<text x="161" y="147.5" transform="rotate(-90 161 147.5)">R45</text>
<text x="169.5" y="149.7">T64</text>
<text x="177.5" y="148.2" transform="rotate(-90 177.5 148.2)">R104</text>
<text x="200.3" y="146.2">GND</text>
<text x="59.4" y="153.9" transform="rotate(-90 59.4 153.9)">R37</text>
<text x="97.5" y="153.9" transform="rotate(-90 97.5 153.9)">R35</text>
<text x="151.1" y="152.8">R43</text>
<text x="153" y="151">2N3904</text>
<text x="167.6" y="152.8">R103</text>
<text x="169.5" y="151">2N3904</text>
<text x="44.4" y="160.3">CLK</text>
<text x="49.5" y="159.1">R36</text>
<text x="51.4" y="157.3">2N3904</text>
<text x="51.4" y="156.1">T24</text>
<text x="87.6" y="159.1">R34</text>
<text x="89.5" y="157.3">2N3904</text>
<text x="89.5" y="156.1">T23</text>
<text x="136.8" y="160.3">WE2</text>
<text x="151.1" y="159.1">R44</text>
<text x="153" y="157.3">2N3904</text>
<text x="153" y="156.1">T29</text>
<text x="174.9" y="160.2">GND</text>
<text x="56.8" y="166.5">GND</text>
<text x="94.9" y="166.5">GND</text>
<text x="158.4" y="166.5">GND</text>
</g>
<g font-size="1.1">
<text x="55.2" y="108.2">X2-1</text>
<text x="55.2" y="109.5">X2-2</text>
<text x="55.2" y="110.7">X2-3</text>
<text x="55.2" y="112">X2-4</text>
<text x="55.2" y="113.3">X2-5</text>
<text x="55.2" y="114.5">X2-6</text>
<text x="55.2" y="115.8">X2-7</text>
<text x="55.2" y="117.1">X2-8</text>
<text x="55.2" y="118.4">X2-9</text>
<text x="55.2" y="119.6">X2-10</text>
</g>
</svg>
